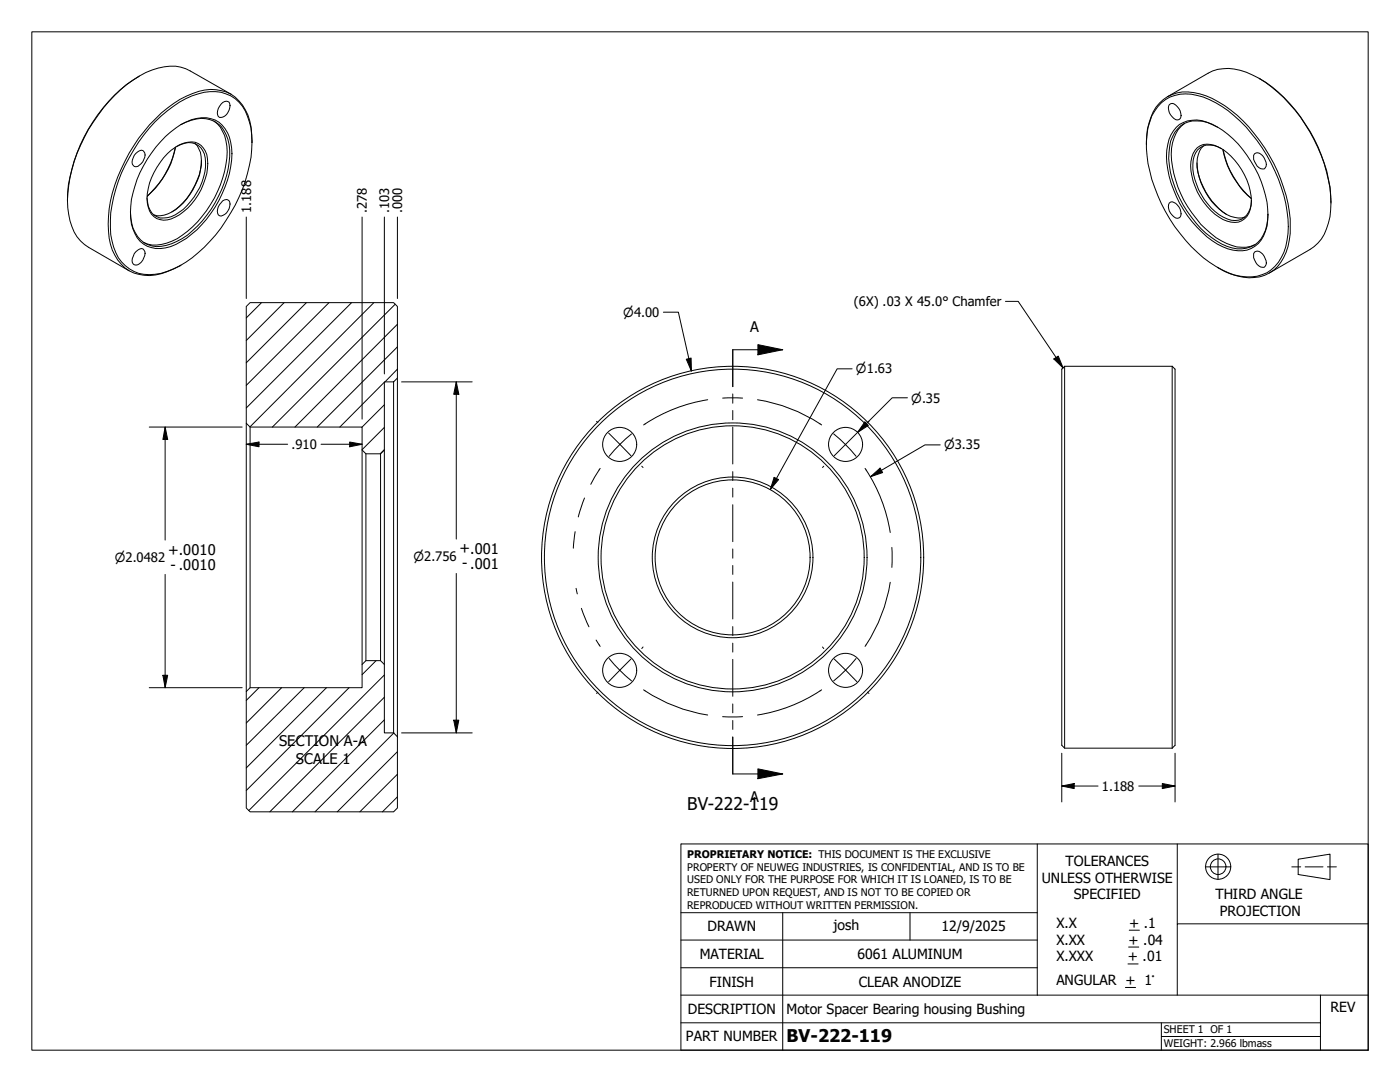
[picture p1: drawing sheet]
<svg xmlns="http://www.w3.org/2000/svg" width="279mm" height="216mm" viewBox="0 0 279 216" stroke-linecap="round" stroke-linejoin="round" font-family="sans-serif">
<!-- layer: Hatch (ANSI) -->
<g fill="none" stroke="#000" stroke-width=".2">
<path d="M52.2 60.4l-3.1 3M56.7 60.4l-7.6 7.5M61.2 60.4l-12.1 12M65.7 60.4l-16.6 16.5M70.2 60.4l-21.1 21M74.6 60.4l-24.7 24.8M76.7 76.3l-8.9 8.9M78.9 60.7l-24.5 24.5M79.3 73.7l-2.5 2.5M79.3 69.2l-16 16M79.3 64.7l-20.4 20.5M76.7 89.7l-.8 .9"/>
<path d="M76.7 85.3l-4.4 4.4M76.7 80.8l-4.4 4.4M51.7 137.2l-2.6 2.6M56.2 137.2l-7.1 7.1M60.7 137.2l-11.6 11.5M65.2 137.2l-16.1 16M69.7 137.2l-20.6 20.5M75.1 131.8l-2.8 2.8M76.7 139.1l-22.9 22.9M76.7 134.7l-27 27M76.7 143.6l-18.3 18.4M78.6 146.2l-15.7 15.8"/>
<path d="M79.3 159l-3 3M79.3 154.5l-7.5 7.5M79.3 150l-12 12"/>
</g>
<!-- layer: Visible (ANSI) -->
<g fill="none" stroke="#000" stroke-width=".2">
<path d="M27.8 15.2a31.3 31.3 0 0 0-13.8 20.1l-.3 1.5-.2 3.2M46.1 18.8l-8.1-4.6a7.8 7.8 0 0 0-6.4-.6 22.2 22.2 0 0 0-11 7.9 30.2 30.2 0 0 0-7.1 20 11.1 11.1 0 0 0 2.6 6.6l1.6 1.2 8.1 4.7M233 19.3l8.1-4.7a9.3 9.3 0 0 1 8.9 .4 28.2 28.2 0 0 1 12.3 12.9 26.8 26.8 0 0 1 3.1 15.3 9.1 9.1 0 0 1-4 6.6l-8.1 4.7M251.3 15.6a31.3 31.3 0 0 1 13.8 20.2l.3 1.5 .2 3.2M27.1 30.6a1.17 1.17 0 0 1 1.6-.4 2.08 2.08 0 0 1-.9 2.8 .86 .86 0 0 1-1.2 .1 .86 .86 0 0 1-.2-1.2l.4-.9zM30.9 24.3a19.4 19.4 0 0 1 9.9-5.9 7.4 7.4 0 0 1 9 6 21.3 21.3 0 0 1-.8 11.7 31.1 31.1 0 0 1-13.2 17 10.3 10.3 0 0 1-9.1 1.1 8 8 0 0 1-4.3-6.1 21.6 21.6 0 0 1 1.2-12 36.9 36.9 0 0 1 7.3-11.8zM33 27.2a11.4 11.4 0 0 1 8.2-3.7 5.5 5.5 0 0 1 4.8 4.9 18 18 0 0 1-2.3 11.6 19 19 0 0 1-9.7 9.2 5.4 5.4 0 0 1-7.5-3.5 15.5 15.5 0 0 1 .9-9.9 24.9 24.9 0 0 1 5.6-8.6zM33.4 30.7a6.6 6.6 0 0 1 5.5-2.3 3.9 3.9 0 0 1 2.6 4.2 12.8 12.8 0 0 1-7.3 11.1 3.3 3.3 0 0 1-4.6-2.4 11.1 11.1 0 0 1 2.3-8.9zM35 29.4a17.9 17.9 0 0 1-5.6 9.7M35.1 29.3a17.9 17.9 0 0 1-5.7 9.9M35.3 29.2a3.6 3.6 0 0 1 4.8 .3 6.2 6.2 0 0 1 .5 5.8 13.1 13.1 0 0 1-5.6 7.6 4 4 0 0 1-4.3 0 4.6 4.6 0 0 1-1.4-3.4M36.1 24.9a7.3 7.3 0 0 1 6.6-.7 6.5 6.5 0 0 1 3.1 5.8 22.1 22.1 0 0 1-9.5 17.6 8.7 8.7 0 0 1-5.9 1.5 5.9 5.9 0 0 1-4.3-5.7l-.1-1.2"/>
<path d="M38.9 28.6a5 5 0 0 1 1.3 4.4 13.3 13.3 0 0 1-5.9 9.3 4.4 4.4 0 0 1-3.6 .6M40.2 32a13.6 13.6 0 0 1-5.9 10.3M42.7 24.1a7.4 7.4 0 0 1 2.6 6.2 22 22 0 0 1-9.9 17.3 8.2 8.2 0 0 1-5.9 1.1l-.8-.3M44.1 20.8a.94 .94 0 0 1 1.3-.6 .94 .94 0 0 1 .4 1.3 2.07 2.07 0 0 1-2 1.9 1.57 1.57 0 0 1 0-2.2zM50.3 28.4a11.2 11.2 0 0 0-3.4-9 8.5 8.5 0 0 0-8.5-.7 25.3 25.3 0 0 0-11.7 10.3 28.9 28.9 0 0 0-5 17.1 9.6 9.6 0 0 0 4.1 7.9 9.3 9.3 0 0 0 8.9-.3l1.4-.8M228.8 28.8a12.2 12.2 0 0 1 2.6-8.2 7.7 7.7 0 0 1 8.1-1.9 23.5 23.5 0 0 1 11.9 9.4 32.2 32.2 0 0 1 6.1 15.6 14 14 0 0 1-1.9 8.7 7.3 7.3 0 0 1-7.5 2.9 13 13 0 0 1-5.1-2M231.8 20.5a7.6 7.6 0 0 1 7.2-1.5 20.9 20.9 0 0 1 10.8 7.7 30.7 30.7 0 0 1 7.3 18.5 11.4 11.4 0 0 1-2.7 7.9 7.8 7.8 0 0 1-8.1 1.8 23 23 0 0 1-10.8-8.3 31.5 31.5 0 0 1-6.7-17 12.2 12.2 0 0 1 2.3-8.3zM233.4 20.9a.99 .99 0 0 1 1.5 .4 2.2 2.2 0 0 1 .6 2.4 .99 .99 0 0 1-1.6-.4 2.2 2.2 0 0 1-.5-2.4zM234.8 25.4a6.2 6.2 0 0 1 7.1-.6 19.6 19.6 0 0 1 8.5 8.7 18.9 18.9 0 0 1 2.5 11.6 5.9 5.9 0 0 1-4 4.8 9.6 9.6 0 0 1-8-2.7 22.6 22.6 0 0 1-8.1-16 7.9 7.9 0 0 1 2-5.8zM236.4 24.6a7.1 7.1 0 0 0-2.7 6.2 21.6 21.6 0 0 0 10.1 17.3 6.9 6.9 0 0 0 6.6 .7M238.9 32.5a13.6 13.6 0 0 0 5.9 10.3M239 29.5a3.8 3.8 0 0 1 4.3-.1 13.1 13.1 0 0 1 6.4 11.6 3.4 3.4 0 0 1-4.8 3.1 12.5 12.5 0 0 1-7-9 6 6 0 0 1 1.1-5.6z"/>
<path d="M240.2 29.1a5.4 5.4 0 0 0-1.1 5.3 12.6 12.6 0 0 0 6.5 8.8 4 4 0 0 0 2.8 .1M243 25.4a6.7 6.7 0 0 0-7.4-.3 7.2 7.2 0 0 0-2.3 5.3 21.1 21.1 0 0 0 5.4 14.1 14 14 0 0 0 8.2 5.2 5.1 5.1 0 0 0 5.6-3.7l.5-2.1v-1.2M243.8 29.7a3.9 3.9 0 0 0-4.8 .2 6.2 6.2 0 0 0-.6 5.9 12.3 12.3 0 0 0 6.5 7.9 3.3 3.3 0 0 0 4.8-2.9v-.9M244 29.8a17 17 0 0 0 5.7 9.8M244.1 29.8a17.9 17.9 0 0 0 5.6 9.8M250.4 30.7a1.33 1.33 0 0 1 1.9 .8 1.89 1.89 0 0 1 .2 2 1.26 1.26 0 0 1-1.9-.8 1.74 1.74 0 0 1-.2-2zM27.1 50.2a1.17 1.17 0 0 1 1.6-.4 2.16 2.16 0 0 1-.9 2.8 .89 .89 0 0 1-1.2 .1 .89 .89 0 0 1-.2-1.1l.4-1zM44.4 40.1a.89 .89 0 0 1 1.2-.1 .89 .89 0 0 1 .2 1.1 2.07 2.07 0 0 1-2 2 1.7 1.7 0 0 1 .3-2.7zM233.4 40.5a.85 .85 0 0 1 1.2 .1 2.34 2.34 0 0 1 .9 2.7 .98 .98 0 0 1-1.6-.4 2.15 2.15 0 0 1-.5-2.4zM250.4 50.3a1.33 1.33 0 0 1 1.9 .8 1.89 1.89 0 0 1 .2 2 1.09 1.09 0 0 1-1.6-.3l-.3-.4a1.86 1.86 0 0 1-.2-2.1zM49.9 60.4h28.6l.8 .8v14.2l-.8 .8h-1.8v13.6l-.8 .8h-2.9l-.7-.8v-4.6h-22.4l-.8-.7v-23.3zM78.5 76.2v70"/>
<path d="M79.3 75.4v71.6M212.5 73.1l-.6 .6v75l.6 .6h21.4M212.5 73.1v76.2M212.5 73.1h21.4M233.9 73.1l.6 .6v75l-.6 .6M233.9 73.1v76.2M49.1 84.5v53.5M49.9 85.2v52M72.3 89.8v42.8M73 90.6v41.2M75.9 90.6v41.2M76.7 89.8v42.8"/>
<path d="M49.9 137.2h22.4v-4.6l.7-.8h2.9l.8 .8v13.6h1.8l.8 .8v14.2l-.8 .8h-28.6l-.8-.8v-23.2z"/>
<circle cx="123.7" cy="88.7" r="3.4"/>
<circle cx="168.8" cy="88.7" r="3.4"/>
<circle cx="146.2" cy="111.2" r="38.1"/>
<circle cx="146.2" cy="111.2" r="37.6"/>
<circle cx="146.2" cy="111.2" r="26.8"/>
<circle cx="146.2" cy="111.2" r="26.3"/>
<circle cx="146.2" cy="111.2" r="16"/>
<circle cx="146.2" cy="111.2" r="15.5"/>
<circle cx="123.7" cy="133.8" r="3.4"/>
<circle cx="168.8" cy="133.8" r="3.4"/>
</g>
<!-- layer: Section Line (ANSI) -->
<g fill="none" stroke="#000" stroke-width=".2">
<path d="M146.2 78.6v1.9M151.3 68.8l4.9 1-4.9 1zM156.2 69.8h-10v7.4M146.2 81.9v1.9M146.2 85.2v7.4M146.2 94.1v1.8M146.2 97.4v1.8M146.2 100.7v7.4M146.2 109.5v1.9M146.2 112.8v1.8M146.2 116.1v7.4M146.2 125v1.8"/>
<path d="M146.2 128.3v1.8M146.2 131.6v7.3M146.2 140.5v1.7M146.2 143.8v1.7M146.2 147.1v7.3h10M151.3 153.4l4.9 1-4.9 1z"/>
</g>
<path d="M151.3 68.8l4.9 1-4.9 1zM151.3 153.4l4.9 1-4.9 1z" fill="#000"/>
<!-- layer: Border (ANSI) -->
<path d="M6.3 6.3h266.7v203.2h-266.7z" fill="none" stroke="#000" stroke-width=".2"/>
<!-- layer: Title (ANSI) -->
<g fill="none" stroke="#000" stroke-width=".2">
<path d="M135.9 168.4h137.1v41.1h-137.1zM207 168.4v30.2M234.9 168.4v15.9M240.5 173h5.1M243.1 170.4v5.1M257.8 173h1.8M259.1 171.4l6.3-1v5.1l-6.3-1zM260.5 173h3.5M264.9 173h1.8M135.9 198.6h137.1M135.9 193.1h71.1M135.9 187.6h71.1"/>
<path d="M135.9 182.1h71.1M156.2 182.1v27.4M181.6 182.1v5.5M224.6 197h2M225.1 192.3h2M225.2 189h2.1M225.4 185.6h2M263.5 198.6v10.9M273 184.3h-38.1v14.3M135.9 204.1h127.6M231.8 206.8h31.7M231.8 204.1v5.4"/>
<circle cx="243.1" cy="172.9" r="2.51"/>
<circle cx="243.1" cy="172.9" r="1.56"/>
</g>
<!-- layer: Symbol (ANSI) -->
<path d="M200.7 60.1h2.5l9 13.3M210.3 71.6l.9-.5 1 2.3z" fill="none" stroke="#000" stroke-width=".2"/>
<path d="M210.3 71.6l.9-.5 1 2.3z" fill="#000"/>
<!-- layer: Dimension (ANSI) -->
<g fill="none" stroke="#000" stroke-width=".2">
<path d="M49.1 43.3v16.3M72.3 43.3v40.3M76.7 43.3v31.3M79.3 43.3v16.3M80.1 76.2h14.1M91.1 76.2l.5 2.5h-1zM91.1 76.2v31.4M132.4 62.3h3l2.6 11.7M137 71.7l.9-.3 .1 2.6zM170.1 73.6h-3l-13.4 24.1M181.1 79.4h-3l-7 6.9M29.8 85.2h18.5"/>
<path d="M33 85.2l.5 2.5h-1zM33 85.2v22.6M49.1 88.6l2.6-.4v1zM49.1 88.6h8.3M64.1 88.6h8.2M69.8 88.2l2.5 .4-2.5 .6zM154.5 95.2l.9 .5-1.7 2zM172.6 84.2l.7 .7-2.2 1.4zM173.7 95.1l1.9-1.7 .5 .9zM187.6 88.8h-3l-10.9 6.3M33 114.6v22.6M91.1 114.4v31.8"/>
<path d="M29.8 137.2h18.5M32.5 134.7h1l-.5 2.5zM80.1 146.2h14.1M90.6 143.7h1l-.5 2.5zM211.9 156.8l2.5-.5v1.1zM211.9 156.8h7.2M211.9 150.3v9.7M227.3 156.8h7.2M232 156.3l2.5 .5-2.5 .6zM234.5 150.3v9.7"/>
</g>
<path d="M91.1 76.2l.5 2.5h-1zM137 71.7l.9-.3 .1 2.6zM33 85.2l.5 2.5h-1zM49.1 88.6l2.6-.4v1zM69.8 88.2l2.5 .4-2.5 .6zM154.5 95.2l.9 .5-1.7 2zM172.6 84.2l.7 .7-2.2 1.4zM173.7 95.1l1.9-1.7 .5 .9zM32.5 134.7h1l-.5 2.5zM90.6 143.7h1l-.5 2.5zM211.9 156.8l2.5-.5v1.1zM232 156.3l2.5 .5-2.5 .6z" fill="#000"/>
<!-- layer: Center Mark (ANSI) -->
<path d="M119.1 84.1l.2 .2M121.5 86.4l4.4 4.5M128.1 93l.2 .3M164.4 93l-.3 .3M171 86.4l-4.5 4.5M173.4 84.1l-.3 .2M119.3 138.1l-.2 .3M125.9 131.5l-4.4 4.5M128.3 129.1l-.2 .3M164.1 129.1l.3 .3M166.5 131.5l4.5 4.5M173.1 138.1l.3 .3" fill="none" stroke="#000" stroke-width=".2"/>
<!-- layer: Centerline (ANSI) -->
<g fill="none" stroke="#000" stroke-width=".2">
<path d="M141.2 79.8a31.8 31.8 0 0 0-12.8 5M144.2 79.4h4M151.2 79.8a31.9 31.9 0 0 1 12.8 5M116.7 99.4l-1.3 3.8M119.8 93.5l-1.9 3.1M126 86.6l-2.3 2.1-2.1 2.4M166.4 86.6l2.3 2.1 2.2 2.4M172.6 93.5a31.8 31.8 0 0 1 5.1 12.8M114.8 106.1l-.4 3.3M115 117.4l.2 1.1M177.7 116.2a31.8 31.8 0 0 1-5.1 12.8M178 109.2v4"/>
<path d="M116 121.4l1.5 3.7M119 127.7l.8 1.3M121.6 131.4l2.1 2.3 2.3 2.2M128.4 137.6a31.8 31.8 0 0 0 12.8 5.1M164 137.7a31.8 31.8 0 0 1-12.8 5M170.9 131.4l-2.2 2.3-2.3 2.2M144.2 143h4"/>
</g>
<g font-size="3.5">
<text x="137.2" y="161.7">BV-222-119</text>
<text x="157" y="207.9">BV-222-119</text>
</g>
<g font-size="2.9">
<text x="149.7" y="66.3">A</text>
<text x="33.5" y="110.7">+.0010</text>
<text x="34" y="113.7">- .0010</text>
<text x="91.7" y="110.4">+.001</text>
<text x="92.3" y="113.4">- .001</text>
<text x="55.7" y="148.9">SECTION A-A</text>
<text x="59.1" y="152.5">SCALE 1</text>
<text x="149.7" y="160.1">A</text>
</g>
<g font-size="2.8">
<text x="212.7" y="172.8">TOLERANCES</text>
<text x="207.9" y="176.1">UNLESS OTHERWISE</text>
<text x="214.3" y="179.5">SPECIFIED</text>
<text x="242.6" y="179.4">THIRD ANGLE</text>
<text x="141.2" y="185.9">DRAWN</text>
<text x="166.4" y="185.6">josh</text>
<text x="187.9" y="185.7">12/9/2025</text>
<text x="210.8" y="185.2">X.X</text>
<text x="225.4" y="185.2">+ .1</text>
<text x="243.5" y="182.7">PROJECTION</text>
<text x="139.6" y="191.4">MATERIAL</text>
<text x="171.1" y="191.4">6061 ALUMINUM</text>
<text x="210.8" y="188.5">X.XX</text>
<text x="210.8" y="191.8">X.XXX</text>
<text x="225.1" y="191.8">+ .01</text>
<text x="225.2" y="188.5">+ .04</text>
<text x="141.6" y="196.8">FINISH</text>
<text x="171.4" y="196.8">CLEAR ANODIZE</text>
<text x="210.8" y="196.6">ANGULAR + 1°</text>
<text x="137.3" y="202.3">DESCRIPTION</text>
<text x="157" y="202.2">Motor Spacer Bearing housing Bushing</text>
<text x="265.6" y="201.9">REV</text>
<text x="136.9" y="207.8">PART NUMBER</text>
</g>
<g font-size="2.6">
<text x="50.1" y="42.5" transform="rotate(-90 50.1 42.5)">1.188</text>
<text x="73.2" y="42.5" transform="rotate(-90 73.2 42.5)">.278</text>
<text x="77.7" y="42.5" transform="rotate(-90 77.7 42.5)">.103</text>
<text x="80.3" y="42.5" transform="rotate(-90 80.3 42.5)">.000</text>
<text x="170.4" y="61.1">(6X) .03 X 45.0° Chamfer</text>
<text x="58.2" y="89.6">.910</text>
<text x="219.9" y="157.8">1.188</text>
</g>
<g font-size="2.5">
<text x="124.4" y="63.2">⌀4.00</text>
<text x="170.8" y="74.5">⌀1.63</text>
<text x="181.9" y="80.3">⌀.35</text>
<text x="188.4" y="89.7">⌀3.35</text>
<text x="22.9" y="112.2">⌀2.0482</text>
<text x="82.5" y="112">⌀2.756</text>
</g>
<g font-size="2.1">
<text x="137.2" y="171.3">PROPRIETARY NOTICE: THIS DOCUMENT IS THE EXCLUSIVE</text>
<text x="137.2" y="173.7">PROPERTY OF NEUWEG INDUSTRIES, IS CONFIDENTIAL, AND IS TO BE</text>
<text x="137.2" y="176.3">USED ONLY FOR THE PURPOSE FOR WHICH IT IS LOANED, IS TO BE</text>
<text x="137.2" y="178.8">RETURNED UPON REQUEST, AND IS NOT TO BE COPIED OR</text>
<text x="137.2" y="181.3">REPRODUCED WITHOUT WRITTEN PERMISSION.</text>
<text x="232.3" y="206.1">SHEET 1 OF 1</text>
<text x="232.3" y="208.9">WEIGHT: 2.966 lbmass</text>
</g>
</svg>
